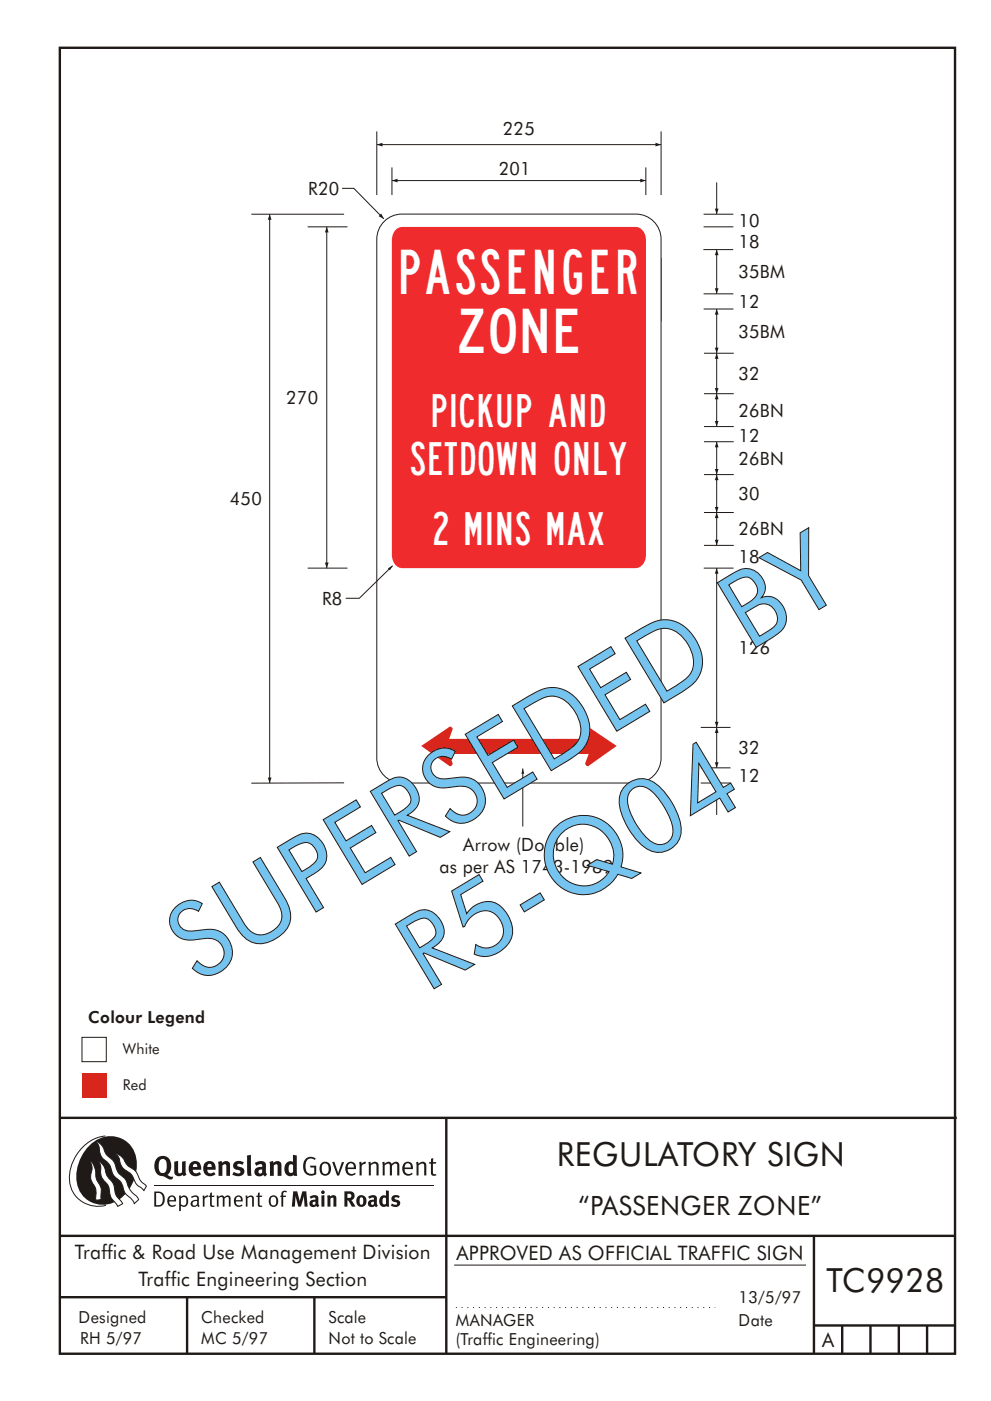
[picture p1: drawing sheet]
<svg xmlns="http://www.w3.org/2000/svg" width="210mm" height="297mm" viewBox="0 0 210 297" stroke-linecap="round" stroke-linejoin="round" font-family="sans-serif">
<g fill="none" stroke="#1f1a17" stroke-width=".51">
<path d="M12.7 10.1h189.9v276.9h-189.9zM12.7 237h190.3M94.7 236.9v50.1M12.7 262h190M12.7 275h82M39.7 275v12M66.7 275v12M172.7 262v25M172.7 281h30M178.7 281v6M184.7 281v6M190.7 281v6"/>
<path d="M196.7 281v6"/>
</g>
<path d="M17.4 219.9h5.2v5.2h-5.2z" fill-rule="evenodd" fill="#fff" stroke="#1f1a17" stroke-width=".21"/>
<path d="M17.4 227.5h5.2v5.2h-5.2z" fill="#d9261c"/>
<path d="M148.7 154.2h6.3M148.7 162.8h6.3M148.7 166h6.3M152.1 166v6.8M96.4 268.2h74.6" fill="none" stroke="#1f1a17" stroke-width=".21"/>
<path d="M96.7 277.2h55" fill="none" stroke="#1f1a17" stroke-width=".21" stroke-dasharray=".2 1" stroke-linecap="butt"/>
<path d="M152.1 166l.3 1.2h-.7z" fill-rule="evenodd" fill="#1f1a17"/>
<path d="M152.1 154.2v8.6" fill="none" stroke="#1f1a17" stroke-width=".21"/>
<g fill="#1f1a17">
<path d="M151.7 161.6h.7l-.3 1.2z" fill-rule="evenodd"/>
<path d="M152.1 154.2l.3 1.2h-.7z" fill-rule="evenodd"/>
</g>
<path d="M152.1 52.9v9.4" fill="none" stroke="#1f1a17" stroke-width=".21"/>
<g fill="#1f1a17">
<path d="M151.7 61.1h.7l-.3 1.2z" fill-rule="evenodd"/>
<path d="M152.1 52.9l.3 1.2h-.7z" fill-rule="evenodd"/>
</g>
<path d="M152.1 65.5v9.4" fill="none" stroke="#1f1a17" stroke-width=".21"/>
<g fill="#1f1a17">
<path d="M151.7 73.7h.7l-.3 1.2z" fill-rule="evenodd"/>
<path d="M152.1 65.5l.3 1.2h-.7z" fill-rule="evenodd"/>
</g>
<path d="M152.1 74.9v8.6" fill="none" stroke="#1f1a17" stroke-width=".21"/>
<g fill="#1f1a17">
<path d="M151.7 82.3h.7l-.3 1.2z" fill-rule="evenodd"/>
<path d="M152.1 74.9l.3 1.2h-.7z" fill-rule="evenodd"/>
</g>
<path d="M152.1 83.5v6.9" fill="none" stroke="#1f1a17" stroke-width=".21"/>
<g fill="#1f1a17">
<path d="M151.7 89.3h.7l-.3 1.1z" fill-rule="evenodd"/>
<path d="M152.1 83.5l.3 1.2h-.7z" fill-rule="evenodd"/>
</g>
<path d="M152.1 93.7v6.9" fill="none" stroke="#1f1a17" stroke-width=".21"/>
<g fill="#1f1a17">
<path d="M151.7 99.4h.7l-.3 1.2z" fill-rule="evenodd"/>
<path d="M152.1 93.7l.3 1.1h-.7z" fill-rule="evenodd"/>
</g>
<path d="M152.1 100.6v8.1" fill="none" stroke="#1f1a17" stroke-width=".21"/>
<g fill="#1f1a17">
<path d="M151.7 107.5h.7l-.3 1.2z" fill-rule="evenodd"/>
<path d="M152.1 100.6l.3 1.2h-.7z" fill-rule="evenodd"/>
</g>
<path d="M152.1 108.7v6.9" fill="none" stroke="#1f1a17" stroke-width=".21"/>
<g fill="#1f1a17">
<path d="M151.7 114.4h.7l-.3 1.2z" fill-rule="evenodd"/>
<path d="M152.1 108.7l.3 1.1h-.7z" fill-rule="evenodd"/>
</g>
<path d="M152.1 120.5v33.7" fill="none" stroke="#1f1a17" stroke-width=".21"/>
<g fill="#1f1a17">
<path d="M151.7 153h.7l-.3 1.2z" fill-rule="evenodd"/>
<path d="M152.1 120.5l.3 1.1h-.7z" fill-rule="evenodd"/>
</g>
<path d="M152.1 38.7v6.7" fill="none" stroke="#1f1a17" stroke-width=".21"/>
<path d="M151.7 44.2h.7l-.3 1.2z" fill-rule="evenodd" fill="#1f1a17"/>
<g fill="none" stroke="#1f1a17" stroke-width=".21">
<path d="M80 30.7h60.3M149.2 52.9h6.4M149.3 48.1h6.3M149.3 45.4h6.3M149.3 62.3h6.3M149.3 65.5h6.3M149.4 74.9h6.3M149.4 83.5h6.3M149.4 90.4h6.3M149.4 93.7h6.3M149.4 100.6h6.3M149.4 108.7h6.3"/>
<path d="M149.4 115.6h6.3M149.3 120.5h6.3"/>
</g>
<g fill="#1f1a17">
<path d="M80 30.7l1.1-.4v.8l-1.1-.4 1.1-.4z" fill-rule="evenodd"/>
<path d="M139.1 30.3l1.2 .4-1.2 .4v-.8l1.2 .4z" fill-rule="evenodd"/>
</g>
<path d="M57.2 45.4v120.6" fill="none" stroke="#1f1a17" stroke-width=".21"/>
<g fill="#1f1a17">
<path d="M57.2 45.4l.4 1.2h-.8l.4-1.2 .4 1.2z" fill-rule="evenodd"/>
<path d="M56.8 164.9h.8l-.4 1.1 .4-1.1-.4 1.1z" fill-rule="evenodd"/>
</g>
<path d="M53.3 45.4h19.7M65.3 48.1h8.4M69.3 48.1v72.4M65.3 120.5h8.4M73 166h-19.7" fill="none" stroke="#1f1a17" stroke-width=".21"/>
<g fill="#1f1a17">
<path d="M69.3 48.1l.4 1.2h-.8l.4-1.2 .4 1.2z" fill-rule="evenodd"/>
<path d="M68.9 119.3h.8l-.4 1.2 .4-1.2-.4 1.2z" fill-rule="evenodd"/>
</g>
<path d="M72.6 39.9h2.5l6.3 6.5" fill="none" stroke="#1f1a17" stroke-width=".21"/>
<path d="M80.3 45.8l.6-.5 .5 1.1z" fill-rule="evenodd" fill="#1f1a17"/>
<path d="M79.9 27.9v13.4M83.2 38.3h53.8M83.2 35.5v5.8M137 35.5v5.8M140.3 27.9v13.4M140.2 54.7v13.4" fill="none" stroke="#1f1a17" stroke-width=".21"/>
<g fill="#1f1a17">
<path d="M83.2 38.3l1.1-.4v.8l-1.1-.4 1.1-.4z" fill-rule="evenodd"/>
<path d="M135.8 37.9l1.2 .4-1.2 .4v-.8l1.2 .4z" fill-rule="evenodd"/>
</g>
<path d="M81.5 47a5.3 5.3 0 0 1 3.8-1.6h49.6a5.3 5.3 0 0 1 5.4 5.3v110a5.3 5.3 0 0 1-5.4 5.3h-49.6a5.3 5.3 0 0 1-5.4-5.3v-110a5.3 5.3 0 0 1 1.6-3.7z" fill-rule="evenodd" fill="#fff" stroke="#1f1a17" stroke-width=".21"/>
<path d="M84 48.7l.9-.5 .5-.1h49.4a2.5 2.5 0 0 1 2.3 2.9v66.6a2.6 2.6 0 0 1-2.3 2.9h-49.4a2.5 2.5 0 0 1-2.3-2.9v-66.6a3.2 3.2 0 0 1 .9-2.3z" fill-rule="evenodd" fill="#f02b2e"/>
<path d="M89.4 158.2l5.9-4.1a.52 .52 0 0 1 .7 .5l-.7 2.1h29.6l-.7-2.1a.52 .52 0 0 1 .7-.5l5.9 4.1-6.1 4.2-.5-.3v-.3l.7-1.9h-29.6l.7 1.9v.3l-.5 .3z" fill-rule="evenodd" fill="#d9261c"/>
<path d="M83.3 119.9l-7.1 6.9h-2.8" fill="none" stroke="#1f1a17" stroke-width=".21"/>
<path d="M82.3 120.5l1-.6-.6 1z" fill-rule="evenodd" fill="#1f1a17"/>
<path d="M110.9 162.9v12.3" fill="none" stroke="#1f1a17" stroke-width=".21"/>
<g fill="#1f1a17">
<path d="M110.9 162.9l.3 1.1h-.6z" fill-rule="evenodd"/>
<path d="M64.9 245.6a1.61 1.61 0 0 1 2.1 .1l-.2 .2a1.17 1.17 0 0 0-1.4-.1 1.17 1.17 0 0 0-.6 1.2 1.42 1.42 0 0 0 1.2 1.9l.7-.2v-1.2h-.8l-.1-.4h1.3v1.9a1.82 1.82 0 0 1-2.2-.1 1.82 1.82 0 0 1-.6-2.1l.2-.7z" fill-rule="evenodd"/>
<path d="M68.2 246.6a1.77 1.77 0 0 0 .4 2.6 1.39 1.39 0 0 0 1.4-.5 1.39 1.39 0 0 0 .2-1.5 1.19 1.19 0 0 0-2-.6zM68.5 246.8a.83 .83 0 0 1 1 .1 .83 .83 0 0 1 .2 1 .75 .75 0 0 1-.6 1 .75 .75 0 0 1-.8-.8v-.9z" fill-rule="evenodd"/>
<path d="M70.5 246.4l.4-.1 .8 2.4 .8-2.3h.5l-1.1 2.8h-.4z" fill-rule="evenodd"/>
<path d="M73.6 246.7a1.74 1.74 0 0 0 .5 2.5h.9l.5-.3-.2-.3a.89 .89 0 0 1-1.1 .2 .89 .89 0 0 1-.4-.9h1.7a1.15 1.15 0 0 0-.4-1.4 1.15 1.15 0 0 0-1.5 .2zM74 246.9a.67 .67 0 0 1 .8-.1 .67 .67 0 0 1 .3 .7h-1.3z" fill-rule="evenodd"/>
<path d="M76.2 246.4l.4-.1 .1 .5 .5-.4 .5-.1-.2 .5a.61 .61 0 0 0-.8 .6v1.8h-.4z" fill-rule="evenodd"/>
<path d="M78.1 246.4l.5-.1 .1 .5a.89 .89 0 0 1 .9-.5 .89 .89 0 0 1 .7 .8v2.1h-.4v-2.1l-.1-.3-.3-.1-.8 .4v2.1h-.4z" fill-rule="evenodd"/>
<path d="M81.1 246.4l.4-.1 .1 .4a.83 .83 0 0 1 .8-.4 .83 .83 0 0 1 .7 .5 .86 .86 0 0 1 .9-.5 .86 .86 0 0 1 .7 .8v2.1h-.4l-.1-2.3a.5 .5 0 0 0-.8 0l-.2 .2v2.1h-.5v-2.2l-.4-.3-.7 .4v2.1h-.4z" fill-rule="evenodd"/>
<path d="M85.7 246.7a1.74 1.74 0 0 0 .5 2.5h.9l.5-.3-.2-.3a.89 .89 0 0 1-1.1 .2 .89 .89 0 0 1-.4-.9h1.7a1.15 1.15 0 0 0-.5-1.4 1.15 1.15 0 0 0-1.4 .2zM86 246.9a.67 .67 0 0 1 .9-.1 .67 .67 0 0 1 .3 .7h-1.3z" fill-rule="evenodd"/>
<path d="M88.3 246.4l.4-.1 .1 .5a.89 .89 0 0 1 .9-.5 .89 .89 0 0 1 .7 .8v2.1h-.4v-2.1l-.1-.3-.3-.1-.8 .4v2.1h-.4z" fill-rule="evenodd"/>
<path d="M91.5 245.7l.4-.2v.9h.7l-.2 .3h-.5v2.1l.1 .1h.5l.1 .3a.71 .71 0 0 1-1.2-.5v-2h-.3v-.3h.3z" fill-rule="evenodd"/>
<path d="M37 246.3l.8-.2v2a.46 .46 0 0 0 .2 .7 .46 .46 0 0 0 .6-.3v-2.2l.8-.1v2.3l.2 .6-.6 .3-.2-.3a1.03 1.03 0 0 1-1.2 .2 1.03 1.03 0 0 1-.6-1z" fill-rule="evenodd"/>
<path d="M40.4 246.6a1.64 1.64 0 0 0 0 2.3 1.64 1.64 0 0 0 2.3 .1l-.4-.5a.78 .78 0 0 1-.9 .3 .78 .78 0 0 1-.5-.8h1.8a1.37 1.37 0 0 0-.6-1.6 1.37 1.37 0 0 0-1.7 .2zM41 246.9a.48 .48 0 0 1 .7-.1 .48 .48 0 0 1 .2 .6h-1z" fill-rule="evenodd"/>
<path d="M43.5 246.6a1.65 1.65 0 0 0-.2 2 1.65 1.65 0 0 0 1.9 .7l.5-.3-.3-.5a.78 .78 0 0 1-.9 .3 .78 .78 0 0 1-.5-.8h1.8a1.37 1.37 0 0 0-.6-1.6 1.37 1.37 0 0 0-1.7 .2zM44.1 246.9a.48 .48 0 0 1 .6-.1 .48 .48 0 0 1 .2 .6h-.9z" fill-rule="evenodd"/>
<path d="M46.3 246.4l.7-.3 .1 .4a.95 .95 0 0 1 1-.3 .95 .95 0 0 1 .7 .9v2.2h-.8v-2.3l-.3-.2-.5 .3v2.2h-.8z" fill-rule="evenodd"/>
<path d="M49.7 246.5a1.73 1.73 0 0 1 2-.1l-.2 .6-.6-.2a.42 .42 0 0 0-.6 .3l.2 .2a1.23 1.23 0 0 1 1.4 1 1.47 1.47 0 0 1-2.3 .9l-.3-.1 .3-.6 .7 .3a.47 .47 0 0 0 .7-.3 .87 .87 0 0 0-1-.6l-.4-.2-.1-.4z" fill-rule="evenodd"/>
<path d="M54.1 246.6l.3 .6 .3-.2a.62 .62 0 0 1 .9 0v.4a1.21 1.21 0 0 0-1.3 .3 1.21 1.21 0 0 0-.2 1.4 1.19 1.19 0 0 0 1.7 0l.5 .3 .4-.4-.3-.4v-1.3a.96 .96 0 0 0-1.3-1.1zM55 248.1l.6-.1v.6a.43 .43 0 0 1-.6 .1 .43 .43 0 0 1 0-.6z" fill-rule="evenodd"/>
<path d="M57.2 246.4l.7-.3 .1 .4a.95 .95 0 0 1 1-.3 .95 .95 0 0 1 .7 .9v2.2h-.8v-2.3l-.3-.2-.5 .3v2.2h-.8z" fill-rule="evenodd"/>
<path d="M62.2 244.8v1.6a1.29 1.29 0 0 0-1.4 .1 1.29 1.29 0 0 0-.5 1.3 1.24 1.24 0 0 0 .5 1.4 1.24 1.24 0 0 0 1.5-.1l.1 .2h.7l-.1-4.3zM61.5 246.9h.4l.3 .1v1.5l-.3 .2a.48 .48 0 0 1-.6-.5 1.52 1.52 0 0 1 .2-1.3z" fill-rule="evenodd"/>
<path d="M52.4 245l.8-.2 .2 4.5h-.8l-.1-.2z" fill-rule="evenodd"/>
</g>
<path d="M22.4 240.9a9 9 0 0 0-7.4 10.8 6.2 6.2 0 0 0 7.5 3.9M32.7 251.4h59.4" fill="none" stroke="#1f1a17" stroke-width=".21"/>
<path d="M19.1 242.7a5.7 5.7 0 0 1 6.5-1.4 5.7 5.7 0 0 1 3.4 5.7 8.6 8.6 0 0 1-6.2 8.4 5.7 5.7 0 0 1-6.5-7.1 9.9 9.9 0 0 1 2.8-5.6z" fill-rule="evenodd" fill="#1f1a17"/>
<path d="M24.4 244.6a3.1 3.1 0 0 1 2.3 2.1l.8 .8a3.2 3.2 0 0 1 2 2.3l.4 .7 1.2 1-.6 .9-.2-.3a3.5 3.5 0 0 1-1.9-2 3.8 3.8 0 0 0-2.1-2.2 3.5 3.5 0 0 1-1-2.3zM20.4 242a3.4 3.4 0 0 1 1.9 2.4l.7 .9a3.3 3.3 0 0 1 1.7 2.5 4.4 4.4 0 0 0 1.7 2l.3 .3a6.1 6.1 0 0 0 2.5 3.7l.2 .5-.9 .9a6.1 6.1 0 0 0-1.9-2.2l-.4-.7a3.6 3.6 0 0 0-1.9-2.8l-.6-1.1a3.6 3.6 0 0 0-1.9-2.8 3.7 3.7 0 0 1-.8-2.4zM21 246.2a3.4 3.4 0 0 1 1.5 2.7l.6 .9a3.8 3.8 0 0 1 1.4 3.1l.3 .8 1.2 1.5-1 .6-.5-.8a3.2 3.2 0 0 1-1.3-2.8 4.3 4.3 0 0 0-1.4-2.2 4.7 4.7 0 0 1-.5-2.9zM19.2 246.1a5.1 5.1 0 0 1 1.2 3.7l.3 .7a3.1 3.1 0 0 1 .7 3l.1 .8-1.1 .2-.1-.8a3.5 3.5 0 0 0-.9-3.2 3.6 3.6 0 0 1 .1-2.6z" fill-rule="evenodd" fill="#fff" stroke="#1f1a17" stroke-width=".21"/>
<g fill="#1f1a17">
<path d="M33.4 245.5a2.51 2.51 0 0 0 .4 3.7l.8 .2a2.78 2.78 0 0 0 2 .6l.2-.5h-.6l-.7-.4a2.56 2.56 0 0 0 0-3.8 1.83 1.83 0 0 0-2.1 .2zM34 245.9a.87 .87 0 0 1 1 0 .87 .87 0 0 1 .4 .9v.4a1.17 1.17 0 0 1-.9 1.5h-.3a2.38 2.38 0 0 1-.2-2.8z" fill-rule="evenodd"/>
<path d="M33.1 252.9v2.6a1.12 1.12 0 0 0 1.2-.3 1.12 1.12 0 0 0 .2-1.1l-.1-.6-.3-.4zM32.7 252.6h1.1a1.67 1.67 0 0 1 1.2 1.7 1.67 1.67 0 0 1-1.3 1.5h-1zM36.1 253.9l-.2 .6h1.1a.55 .55 0 0 0-.3-.7 .55 .55 0 0 0-.6 .1zM35.8 253.8a.95 .95 0 0 1 1.2-.2 .95 .95 0 0 1 .4 1.1h-1.5a.72 .72 0 0 0 .4 .8 .72 .72 0 0 0 .9-.1l.1 .2a1.15 1.15 0 0 1-1.5 0 1.15 1.15 0 0 1-.2-1.5zM38.4 254.1v1.2a.7 .7 0 0 0 .9 .1 .7 .7 0 0 0 .2-.9 .61 .61 0 0 0-.4-.7 .61 .61 0 0 0-.7 .3zM38 253.5l.3-.1 .1 .4a.95 .95 0 0 1 1.2-.1 .95 .95 0 0 1 .3 1.1 .92 .92 0 0 1-.5 1 .92 .92 0 0 1-1-.2v1.1l-.4 .1zM40.9 254.9a.5 .5 0 0 0 .2 .7 .5 .5 0 0 0 .7-.3v-.7zM40.5 253.8a1 1 0 0 1 1.7 .2v1.4l.2 .3-.2 .2-.3-.3a.78 .78 0 0 1-1.4-.1 .78 .78 0 0 1 .8-1.1h.5a.58 .58 0 0 0-.3-.7 .58 .58 0 0 0-.7 .3zM43 253.5l.3-.1 .1 .4 .3-.3h.5l-.2 .3a.52 .52 0 0 0-.6 .6v1.4h-.4zM44.6 252.9l.4-.1-.1 .7h.6l-.1 .3h-.5v1.5a.35 .35 0 0 0 .6 .3v.2a.57 .57 0 0 1-.6 .1 .57 .57 0 0 1-.3-.5v-1.6h-.3v-.3h.3zM45.9 253.5l.4-.1 .1 .4 .2-.2a.64 .64 0 0 1 1 .2 .7 .7 0 0 1 .8-.4 .7 .7 0 0 1 .5 .7v1.7h-.4v-1.7l-.2-.3-.7 .3v1.7h-.3v-1.6a.38 .38 0 0 0-.3-.5 .38 .38 0 0 0-.5 .3l-.1 .1v1.7h-.4zM50.2 253.9l-.2 .6h1.1a.55 .55 0 0 0-.2-.7 .55 .55 0 0 0-.7 .1zM49.9 253.8a.95 .95 0 0 1 1.2-.2 .95 .95 0 0 1 .4 1.1h-1.5a.72 .72 0 0 0 .4 .8 .72 .72 0 0 0 .9-.1l.1 .2a1.15 1.15 0 0 1-1.5 0 1.15 1.15 0 0 1-.2-1.5zM52.1 253.5l.3-.1 .1 .4a.72 .72 0 0 1 .8-.4 .72 .72 0 0 1 .6 .7v1.7h-.4v-1.5a.45 .45 0 0 0-.3-.6 .45 .45 0 0 0-.5 .3l-.2 .1v1.7h-.3zM54.7 252.9l.4-.1v.7h.6l-.1 .3h-.5v1.5a.35 .35 0 0 0 .5 .3v.2a.57 .57 0 0 1-.6 .1 .57 .57 0 0 1-.3-.5v-1.6h-.3v-.3h.3zM57.6 253.9l-.2 .7a.65 .65 0 0 0 .3 .9 .65 .65 0 0 0 .8-.3l.1-.1a.93 .93 0 0 0-.7-1.4zM57.3 253.8a1.12 1.12 0 0 1 1.4 0 1.12 1.12 0 0 1 .2 1.4 1.01 1.01 0 0 1-1.2 .7 1.01 1.01 0 0 1-.7-1.2zM59.9 252.6l.5-.2 .5 .2-.2 .2-.3-.1-.3 .2v.6h.6l-.1 .3h-.5v2h-.4v-2h-.2v-.3h.2zM62.2 252.6l-.3 3.2h.7l.1-2.2 .6 2.2h.5l.7-2.2 .1 2.2h.7l-.3-3.2h-.9l-.5 2.1-.5-2.1zM65.7 253.7l.3 .5a.51 .51 0 0 1 .5-.3 .51 .51 0 0 1 .4 .4v.1a.88 .88 0 0 0-1.1 .3 .88 .88 0 0 0 .2 1.1 .9 .9 0 0 0 1.1-.1l.3 .3 .4-.4-.3-.3v-1.1a.87 .87 0 0 0-.4-.8 .87 .87 0 0 0-1 .1zM66.4 254.9l.5-.1v.5l-.1 .1h-.3l-.2-.1zM68.2 253.5v2.3h.6v-2.4zM68.1 252.8a.4 .4 0 0 0 .8 0 .4 .4 0 0 0-.8 0zM69.4 253.5l.1 2.3h.6v-1.7a.33 .33 0 0 1 .4-.2 .33 .33 0 0 1 .2 .4v1.5h.7v-1.7a.75 .75 0 0 0-.6-.7 .75 .75 0 0 0-.8 .3v-.3zM73.1 252.6v3.2h.6v-1.3l.3 .2 .7 1.1h.7l-.9-1.4a.94 .94 0 0 0 .7-1 .94 .94 0 0 0-.9-.8zM73.7 253.1a.51 .51 0 0 1 .7 .1 .51 .51 0 0 1-.1 .8h-.6zM75.9 253.7a1.19 1.19 0 0 0-.1 1.8 1.19 1.19 0 0 0 1.7-.1 1.19 1.19 0 0 0 0-1.6 1.19 1.19 0 0 0-1.6-.1zM76.5 253.9h.2a.99 .99 0 0 1 0 1.5 1.06 1.06 0 0 1-.2-1.5zM78.1 253.7l.3 .5a.51 .51 0 0 1 .5-.3 .51 .51 0 0 1 .4 .4v.1a.88 .88 0 0 0-1.1 .3 .88 .88 0 0 0 .2 1.1 .9 .9 0 0 0 1.1-.1l.3 .3 .4-.4-.2-.3v-1.1a.87 .87 0 0 0-.5-.8 .87 .87 0 0 0-1 .1zM78.9 254.9l.4-.1v.5l-.1 .1h-.3l-.2-.1zM81.9 252.4v1.2a1.2 1.2 0 0 0-1.4 .5 1.2 1.2 0 0 0 .2 1.5l.5 .3 .8-.2v.1h.6l-.1-3.3zM81.4 254l.5 .1-.1 1.2a.46 .46 0 0 1-.5 0 .46 .46 0 0 1-.2-.6zM83.3 253.6a.79 .79 0 0 0-.2 1 .79 .79 0 0 0 1 .3 .33 .33 0 0 1 0 .5 .33 .33 0 0 1-.5 0l-.5-.2-.2 .4a1.15 1.15 0 0 0 1.2 .3 1.15 1.15 0 0 0 .8-1 1.49 1.49 0 0 0-1.2-.7 .4 .4 0 0 1 .3-.4 .4 .4 0 0 1 .4 .1l.2 .1 .2-.4a1.47 1.47 0 0 0-1.5 0z" fill-rule="evenodd"/>
</g>
<g font-size="22.4" fill="#1f1a17">
<text x="41.8" y="208.6" transform="rotate(-31 41.8 208.6)">SUPERSEDED BY</text>
<text x="90.5" y="210.6" transform="rotate(-31 90.5 210.6)">R5-Q04</text>
</g>
<g font-size="9.4" fill="#fff">
<text x="85.1" y="62.3">PASSENGER</text>
<text x="97.5" y="74.9">ZONE</text>
</g>
<g font-size="7.1" fill="#1f1a17">
<text x="118.2" y="247.2">REGULATORY SIGN</text>
<text x="175.4" y="274">TC9928</text>
</g>
<g font-size="7" fill="#fff">
<text x="91.9" y="90.4">PICKUP AND</text>
<text x="87.2" y="100.6">SETDOWN ONLY</text>
<text x="92.1" y="115.6">2 MINS MAX</text>
</g>
<text font-size="5.6" fill="#1f1a17" x="122.8" y="257.5">“PASSENGER ZONE”</text>
<g font-size="4.2" fill="#1f1a17">
<text x="15.9" y="267">Traffic &amp; Road Use Management Division</text>
<text x="96.9" y="267.2">APPROVED AS OFFICIAL TRAFFIC SIGN</text>
<text x="29.4" y="272.6">Traffic Engineering Section</text>
<text x="174.4" y="285.6">A</text>
</g>
<g font-size="3.9" fill="#1f1a17">
<text x="106.7" y="28.7">225</text>
<text x="65.4" y="41.3">R20</text>
<text x="105.8" y="37.1">201</text>
<text x="156.6" y="52.5">18</text>
<text x="156.6" y="48.1">10</text>
<text x="156.6" y="59">35BM</text>
<text x="156.6" y="65.3">12</text>
<text x="156.6" y="71.6">35BM</text>
<text x="156.6" y="80.5">32</text>
<text x="60.7" y="85.6">270</text>
<text x="156.6" y="88.3">26BN</text>
<text x="156.6" y="93.7">12</text>
<text x="156.6" y="98.5">26BN</text>
<text x="48.8" y="107.1">450</text>
<text x="156.6" y="106">30</text>
<text x="156.6" y="113.5">26BN</text>
<text x="156.6" y="119.3">18</text>
<text x="68.3" y="128.4">R8</text>
<text x="156.6" y="138.7">126</text>
<text x="156.6" y="159.9">32</text>
<text x="156.6" y="165.9">12</text>
<text x="93.2" y="185">as per AS 1743-1989</text>
<text x="98.3" y="180.4">Arrow (Double)</text>
</g>
<g font-size="3.5" fill="#1f1a17">
<text x="18.7" y="216.9">Colour Legend</text>
<text x="16.7" y="280.5">Designed</text>
<text x="42.7" y="280.5">Checked</text>
<text x="69.7" y="280.5">Scale</text>
<text x="96.7" y="281.2">MANAGER</text>
<text x="156.7" y="281.2">Date</text>
<text x="156.7" y="276.2">13/5/97</text>
<text x="17" y="284.9">RH 5/97</text>
<text x="42.7" y="284.9">MC 5/97</text>
<text x="69.7" y="285">Not to Scale</text>
<text x="96.7" y="285.1">(Traffic Engineering)</text>
</g>
<g font-size="3.2" fill="#1f1a17">
<text x="26.1" y="223.6">White</text>
<text x="26.1" y="231.1">Red</text>
</g>
</svg>
